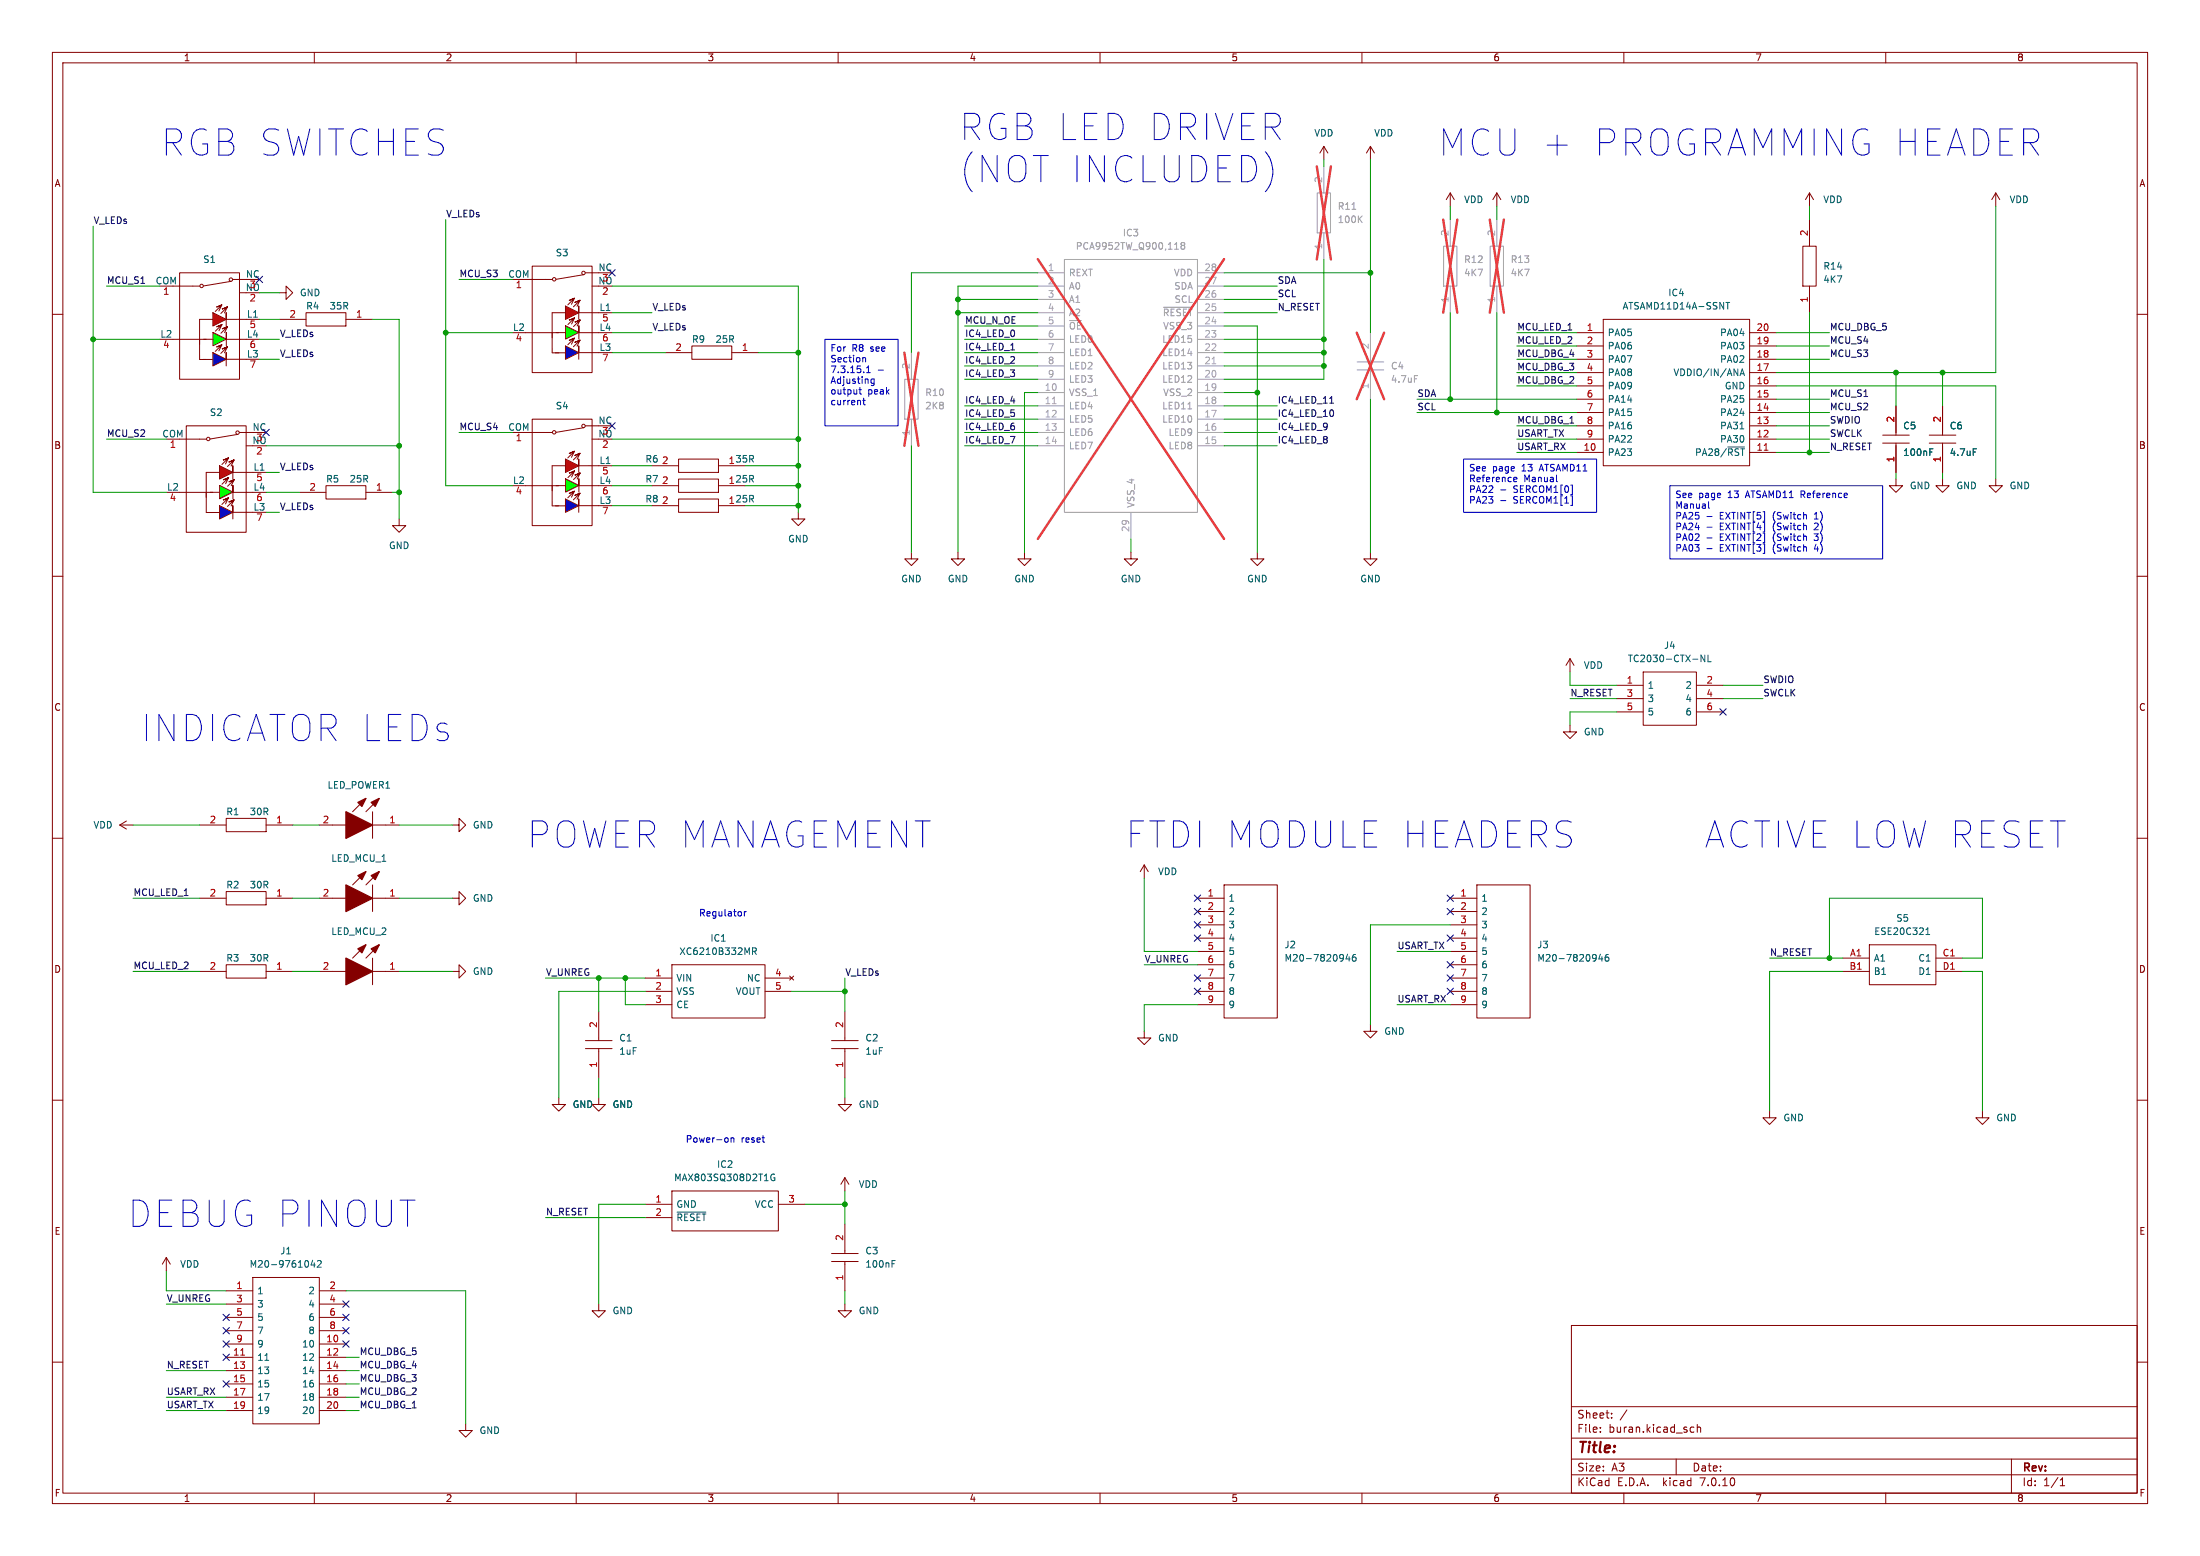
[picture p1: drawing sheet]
<svg xmlns="http://www.w3.org/2000/svg" width="420mm" height="297mm" viewBox="0 0 420 297" stroke-linecap="round" stroke-linejoin="round" font-family="sans-serif">
<g fill="none" stroke="#840000" stroke-width=".19">
<path d="M10 10h400v277h-400zM12 12h396v273h-396zM60 10v2M110 10v2M160 10v2M210 10v2M260 10v2M310 10v2M360 10v2M345.4 36.8l-.7 1.3M345.4 36.8v2.6M345.4 36.8l.8 1.3"/>
<path d="M381 36.8l-.8 1.3M381 36.8v2.6M381 36.8l.8 1.3M10 60h2M408 60h2M127 67.3h5.1M132.1 66h7.6v2.6h-7.6zM139.7 67.3h5.1M124.5 92.7h5M129.5 91.4h7.7v2.6h-7.7zM137.2 92.7h5M10 110h2"/>
<path d="M408 110h2M308.6 130.8h5.1M308.6 133.4h5.1M308.6 135.9h5.1M313.7 128.3h10.1v10.1h-10.1zM323.8 130.8h5.1M323.8 133.4h5.1M323.8 135.9h5.1M10 160h2M408 160h2M10 210h2M337.8 212.1v1.3h1.3l-1.3 1.2-1.3-1.2h1.3"/>
<path d="M408 210h2M10 260h2M300 253h108v32h-108zM408 260h2M300 278.5h108M300 274.5h108M300 268.5h108M305.5 273.2v.2M305.5 272.5v.1M307.7 270.5v.2M307.7 269.8v.1M310.6 269.1l-1.3 1.9"/>
<path d="M320 278.5v3M322.8 273.3h.6M322.8 272.5h.6M324 272.5l.2-.1 .4 .1 .1 .9M324 271.9v1.5M384 278.5v6.5M60 285v2M110 285v2M160 285v2M210 285v2M260 285v2M300 281.5h108"/>
<path d="M310 285v2M360 285v2M393.3 283.6h.9M393.3 282.5l.4-.4v1.5"/>
</g>
<path d="M325.5 125v1.3l-.8-1.3v1.3M326.1 125v1.3h.6" fill="none" stroke="#006464" stroke-width=".19"/>
<path d="M107.9 95.3l2.6 1.2-2.6 1.3z" fill="#00f"/>
<path d="M107.9 87.6l2.6 1.3-2.6 1.3z" fill="#f00"/>
<path d="M108 91.4l2.5 1.3-2.5 1.2z" fill="#0f0"/>
<g fill="none" stroke="#840000" stroke-width=".19">
<path d="M252.7 27.9l-.7 1.3M252.7 27.9v2.6M252.7 27.9l.8 1.3M261.6 27.9l-.7 1.3M261.6 27.9v2.6M261.6 27.9l.8 1.3M276.9 36.8l-.8 1.3M276.9 36.8v2.6M276.9 36.8l.7 1.3M285.7 36.8l-.7 1.3M285.7 36.8v2.6M285.7 36.8l.8 1.3"/>
<path d="M344.2 47h2.5v7.6h-2.5zM345.4 41.9v5.1M345.4 54.6v5.1M301 63.5h5.1M301 78.7h5.1M301 76.2h5.1M301 73.7h5.1M301 71.1h5.1M301 68.6h5.1M301 66h5.1M306.1 61h27.9v27.9h-27.9zM334 63.5h5.1"/>
<path d="M334 78.7h5.1M334 76.2h5.1M334 73.7h5.1M334 71.1h5.1M334 68.6h5.1M334 66h5.1M361.9 77.5v5.6M370.8 77.5v5.6M100.3 92.7h6.4M100.3 82.6h5.1M101.6 80h11.4v20.3h-11.4zM105.4 92.7v3.9h2.5"/>
<path d="M106.2 92.7h1.7M107.9 88.9h-2.5v4.8M107.9 95.3l2.6 1.2-2.6 1.3zM107.9 87.6l2.6 1.3-2.6 1.3zM108 91.4l2.5 1.3-2.5 1.2zM109.1 94.9l.6-1.2-1.1 .5 1.1-.5-1.3 1.3M109.1 87.3l.6-1.2-1.1 .5 1.1-.5-1.3 1.3M109.1 91.1l.6-1.2-1.1 .5 1.1-.5-1.3 1.3M110.2 95.3l.5-1.2-1.1 .5 1.1-.5-1.2 1.3M110.2 87.7l.5-1.2-1.1 .5 1.1-.5-1.2 1.3M110.2 91.4l.6-1.1-1.1 .4 1.1-.4-1.3 1.2M110.5 92.7v-1.3v2.5"/>
<path d="M110.5 92.7h3.8M111.4 81.6l-5.2 .9M111.8 81.3h2.5M113 83.8h1.3M114.3 96.5h-3.8v-1.2v2.5M116.8 88.9h-6.3v-1.3v2.6M124.5 96.5h5M124.5 88.9h5M129.5 95.3h7.7v2.5h-7.7zM129.5 87.6h7.7v2.6h-7.7zM137.2 96.5h5M137.2 88.9h5"/>
<path d="M301 83.8h5.1M301 81.3h5.1M301 86.4h5.1M334 83.8h5.1M334 81.3h5.1M334 86.4h5.1M359.4 84.6h5.1M359.4 83.1h5.1M361.9 91.4v1.3h1.3l-1.3 1.3-1.2-1.3h1.2M361.9 84.6v5.6M368.3 84.6h5.1M368.3 83.1h5.1"/>
<path d="M370.8 91.4v1.3h1.3l-1.3 1.3-1.2-1.3h1.2M370.8 84.6v5.6M381 91.4v1.3h1.3l-1.3 1.3-1.3-1.3h1.3M182.9 105.4v1.3h1.2l-1.2 1.3-1.3-1.3h1.3M195.6 105.4v1.3h1.2l-1.2 1.3-1.3-1.3h1.3M215.9 105.4v1.3h1.3l-1.3 1.3-1.3-1.3h1.3M240 105.4v1.3h1.3l-1.3 1.3-1.2-1.3h1.2M261.6 105.4v1.3h1.3l-1.3 1.3-1.3-1.3h1.3M299.7 138.4v1.3h1.3l-1.3 1.3-1.3-1.3h1.3M299.7 125.7l-.7 1.3M299.7 125.7v2.6M299.7 125.7l.8 1.3"/>
<path d="M22.9 157.5l1.2 .7M22.9 157.5h2.5M24.1 156.7l-1.2 .8M218.4 165.1l-.7 1.3M218.4 165.1v2.5M218.4 165.1l.8 1.3M228.6 171.5h5.1M228.6 174h5.1M228.6 176.5h5.1M228.6 179.1h5.1M233.7 168.9h10.1v25.4h-10.1zM276.9 171.5h5"/>
<path d="M276.9 174h5M276.9 176.5h5M276.9 179.1h5M281.9 168.9h10.2v25.4h-10.2zM158.7 198.6h5.1M161.3 193v5.6M218.4 196.9v1.2h1.3l-1.3 1.3-1.2-1.3h1.2M228.6 181.6h5.1M228.6 184.2h5.1M228.6 186.7h5.1M228.6 189.2h5.1M228.6 191.8h5.1"/>
<path d="M261.6 195.6v1.3h1.3l-1.3 1.2-1.3-1.2h1.3M276.9 181.6h5M276.9 184.2h5M276.9 186.7h5M276.9 189.2h5M276.9 191.8h5M351.8 182.9h5.1M351.8 185.4h5.1M356.9 180.3h12.7v7.7h-12.7zM369.6 182.9h5M369.6 185.4h5M158.7 200.2h5.1"/>
<path d="M161.3 200.2v5.5M378.5 212.1v1.3h1.2l-1.2 1.2-1.3-1.2h1.3"/>
<circle cx="105.8" cy="82.5" r=".33"/>
<circle cx="111.4" cy="81.3" r=".33"/>
</g>
<g fill="none" stroke="#a1a1a1" stroke-width=".19">
<path d="M251.5 36.8h2.5v7.7h-2.5zM252.7 31.8v5M198.1 52.1h5.1M198.1 54.6h5.1M198.1 59.7h5.1M198.1 57.2h5.1M203.2 49.5h25.4v48.3h-25.4zM228.6 52.1h5.1M228.6 54.6h5.1M228.6 59.7h5.1M228.6 57.2h5.1M252.7 44.5v5"/>
<path d="M275.6 47h2.5v7.6h-2.5zM276.9 41.9v5.1M276.9 54.6v5.1M284.5 47h2.5v7.6h-2.5zM285.7 41.9v5.1M285.7 54.6v5.1M172.7 72.4h2.6v7.6h-2.6zM174 67.3v5.1M198.1 74.9h5.1M198.1 77.5h5.1M198.1 72.4h5.1M198.1 69.9h5.1"/>
<path d="M198.1 67.3h5.1M198.1 64.8h5.1M198.1 62.2h5.1M228.6 74.9h5.1M228.6 77.5h5.1M228.6 72.4h5.1M228.6 69.9h5.1M228.6 67.3h5.1M228.6 64.8h5.1M228.6 62.2h5.1M259.1 70.6h5.1M259.1 69.1h5.1"/>
<path d="M261.6 63.5v5.6M261.6 70.6v5.6M174 80v5.1M198.1 80h5.1M198.1 82.6h5.1M198.1 85.1h5.1M215.9 97.8v5.1M228.6 80h5.1M228.6 82.6h5.1M228.6 85.1h5.1"/>
</g>
<path d="M251.4 31.8l2.7 17.7M254.1 31.8l-2.7 17.7M198.1 49.5l35.6 53.4M233.7 49.5l-35.6 53.4M275.5 41.9l2.7 17.8M278.2 41.9l-2.7 17.8M284.4 41.9l2.7 17.8M287.1 41.9l-2.7 17.8M172.6 67.3l2.7 17.8M175.3 67.3l-2.7 17.8M259 63.5l5.2 12.7M264.2 63.5l-5.2 12.7" fill="none" stroke="#eb3a3d" stroke-width=".46"/>
<g fill="none" stroke="#006464" stroke-width=".19">
<path d="M329.5 57.7h.7M329.8 57.7v1.3M332.2 71.7l.4-1.3 .4 1.3M332.3 71.3h.6M329.8 85.3h3.2M332.2 81.9h.7M368.4 85.7h.6M368.4 86.3h.4M376.7 85.7h.6M367.7 178.4h.7M367.7 177.5l.3-.4v1.3M257.3 182.1l-.3 .9h.7"/>
<path d="M257.6 182.6v.9M258.8 182.2l-.4 .1-.2 .2v.7l.2 .3 .4-.2 .1-.4-.1-.2h-.4l-.2 .2M305.5 182.1l-.3 .9h.8M305.8 182.6v.9M307 182.2l-.3 .1-.2 .2-.1 .7 .3 .3 .4-.2v-.4l-.1-.2h-.3l-.3 .2"/>
</g>
<path d="M258.1 39.9h.7M222.1 58.6h5.5M224.2 47.6h.8M225.7 46.8l-.2 .3v.3l.2 .2 .4-.1 .1-.2v-.2l-.3-.3M225.7 46.8l-.2-.2 .2-.3h.2l.3 .2-.3 .3M225.7 46.8h.2M259.5 41.8l.5 .7M260 41.2l-.7 .7M226.8 78h.7M270 71.7h.6" fill="none" stroke="#989898" stroke-width=".19"/>
<path d="M200.9 77.1h.7M231.4 69.4h.7" fill="none" stroke="#aaa" stroke-width=".19"/>
<path d="M336.8 85.9h.7" fill="none" stroke="#a90000" stroke-width=".19"/>
<path d="M107.9 66l2.6 1.3-2.6 1.3z" fill="#00f"/>
<path d="M107.9 58.4l2.6 1.3-2.6 1.3z" fill="#f00"/>
<path d="M108 62.2l2.5 1.3-2.5 1.2z" fill="#0f0"/>
<g fill="none" stroke="#840000" stroke-width=".19">
<path d="M100.3 53.3h5.1M101.6 50.8h11.4v20.3h-11.4zM107.9 59.7h-2.5v4.8M107.9 58.4l2.6 1.3-2.6 1.3zM109.1 58.1l.6-1.2-1.1 .5 1.1-.5-1.3 1.3M110.2 58.5l.5-1.2-1.1 .5 1.1-.5-1.2 1.3M111.4 52.4l-5.2 .9M111.8 52.1h2.5M113 54.6h1.3M116.8 59.7h-6.3v-1.3v2.6M100.3 63.5h6.4M105.4 63.5v3.8h2.5"/>
<path d="M106.2 63.5h1.7M107.9 66l2.6 1.3-2.6 1.3zM108 62.2l2.5 1.3-2.5 1.2zM109.1 65.7l.6-1.2-1.1 .5 1.1-.5-1.3 1.3M109.1 61.8l.6-1.1-1.1 .4 1.1-.4-1.3 1.3M110.2 66.1l.5-1.2-1.1 .5 1.1-.5-1.2 1.3M110.2 62.2l.6-1.1-1.1 .4 1.1-.4-1.3 1.2M110.5 63.5v-1.3v2.5M110.5 63.5h3.8M114.3 67.3h-3.8v-1.3v2.6M152.4 97.8v1.3h1.3l-1.3 1.2-1.3-1.2h1.3M174 105.4v1.3h1.3l-1.3 1.3-1.3-1.3h1.3"/>
<path d="M38.1 157.5h5.1M43.2 156.2h7.6v2.6h-7.6zM50.8 157.5h5.1M38.1 171.5h5.1M43.2 170.2h7.6v2.5h-7.6zM50.8 171.5h5.1M61 171.5h5M69.8 166.4l-2.5 2.5M71.1 171.5h5.1M71.1 168.9v5.1M72.4 166.4l-2.6 2.5M86.4 171.5h1.2v-1.3l1.3 1.3-1.3 1.2v-1.2"/>
<path d="M38.1 185.4h5.1M43.2 184.2h7.6v2.5h-7.6zM50.8 185.4h5.1M61 185.4h5M69.8 180.3l-2.5 2.6M71.1 185.4h5.1M71.1 182.9v5.1M72.4 180.3l-2.6 2.6M86.4 185.4h1.2v-1.2l1.3 1.2-1.3 1.3v-1.3M111.8 198.6h5M114.3 193v5.6M123.2 186.7h5.1"/>
<path d="M123.2 189.2h5.1M123.2 191.8h5.1M128.3 184.2h17.7v10.1h-17.7zM146 186.7h5.1M146 189.2h5.1M150.7 186.3l.8 .8M151.5 186.3l-.8 .8M106.7 209.6v1.2h1.2l-1.2 1.3-1.3-1.3h1.3M111.8 200.2h5M114.3 209.6v1.2h1.3l-1.3 1.3-1.3-1.3h1.3M114.3 200.2v5.5M161.3 209.6v1.2h1.3l-1.3 1.3-1.3-1.3h1.3"/>
<path d="M123.2 229.9h5.1M123.2 232.4h5.1M128.3 227.3h20.3v7.6h-20.3zM148.6 229.9h5.1M158.7 239.3h5.1M161.3 224.8v2.5M161.3 233.7v5.6M161.3 224.8l-.8 1.3M161.3 224.8l.8 1.3M31.7 240l-.7 1.3M31.7 240v2.6M31.7 240l.8 1.3"/>
<path d="M43.2 246.4h5.1M43.2 256.5h5.1M43.2 259.1h5.1M43.2 248.9h5.1M43.2 251.5h5.1M43.2 254h5.1M48.3 243.8h12.7v28h-12.7zM61 246.4h5M61 256.5h5M61 259.1h5M61 248.9h5M61 251.5h5"/>
<path d="M61 254h5M114.3 248.9v1.3h1.3l-1.3 1.3-1.3-1.3h1.3M158.7 240.8h5.1M161.3 248.9v1.3h1.3l-1.3 1.3-1.3-1.3h1.3M161.3 240.8v5.6M43.2 261.6h5.1M43.2 264.2h5.1M43.2 266.7h5.1M43.2 269.2h5.1M61 261.6h5M61 264.2h5M61 266.7h5"/>
<path d="M61 269.2h5M88.9 271.8v1.2h1.3l-1.3 1.3-1.3-1.3h1.3"/>
<circle cx="105.8" cy="53.3" r=".33"/>
<circle cx="111.4" cy="52.1" r=".33"/>
</g>
<path d="M143.7 181.6l.6-.1 .1-.2-.1-.3-.6-.1v1.3M144 181.6l.4 .6M129.3 231.4h5.5M147.9 224.2a.59 .59 0 0 0-.8 .5 .59 .59 0 0 0 .8 .6v-.5h-.2M50.6 259.7h.7M59.7 240.5l-.3 1h.8M60 241v.9M60.6 240.7l.5-.1 .2 .4-.8 .9h.8M170.3 241.2h.4M170.3 240.6h.6" fill="none" stroke="#006464" stroke-width=".19"/>
<path d="M46 258.7h.7" fill="none" stroke="#a90000" stroke-width=".19"/>
<g fill="#840000" stroke="#840000" stroke-width=".25">
<path d="M66 168.9l5.1 2.6-5.1 2.5z"/>
<path d="M70.9 167.1l1.5-.7-.8 1.5z"/>
<path d="M68.3 167.1l1.5-.7-.7 1.5z"/>
<path d="M66 182.9l5.1 2.5-5.1 2.6z"/>
<path d="M70.9 181.1l1.5-.8-.8 1.6z"/>
<path d="M68.3 181.1l1.5-.8-.7 1.6z"/>
</g>
<path d="M40.6 67.3l2.6 1.3-2.6 1.3z" fill="#00f"/>
<path d="M40.6 59.7l2.6 1.3-2.6 1.2z" fill="#f00"/>
<path d="M40.7 63.5l2.5 1.2-2.5 1.3z" fill="#0f0"/>
<g fill="none" stroke="#840000" stroke-width=".19">
<path d="M33 54.6h5.1M34.3 52.1h11.4v20.3h-11.4zM40.6 59.7l2.6 1.3-2.6 1.2zM41.8 59.4l.6-1.2-1.1 .5 1.1-.5-1.3 1.3M42.9 59.7l.5-1.1-1.1 .4 1.1-.4-1.2 1.2M44.1 53.7l-5.3 .9M44.4 53.3h2.6M45.7 55.9h1.3M53.3 55.9h1.3v-1.3l1.3 1.3-1.3 1.3v-1.3M58.4 59.7h7.6v2.5h-7.6zM38.1 64.8v3.8h2.5M40.6 64.8h-7.6"/>
<path d="M40.6 61h-2.5v4.7M40.6 67.3l2.6 1.3-2.6 1.3zM40.7 63.5l2.5 1.2-2.5 1.3zM41.8 67l.6-1.2-1.1 .5 1.1-.5-1.3 1.3M41.8 63.1l.6-1.1-1.1 .4 1.1-.4-1.3 1.2M42.9 67.4l.5-1.2-1.1 .5 1.1-.5-1.2 1.3M42.9 63.5l.5-1.2-1 .5 1-.5-1.2 1.3M43.2 64.7v-1.2v2.5M43.2 64.8h3.8M47 68.6h-3.8v-1.3v2.6M49.5 61h-6.3v-1.3v2.5M53.3 61h5.1"/>
<path d="M66 61h5.1"/>
<circle cx="38.5" cy="54.6" r=".33"/>
<circle cx="44.1" cy="53.4" r=".33"/>
</g>
<path d="M41.9 96.5l2.5 1.3-2.5 1.3z" fill="#00f"/>
<path d="M41.9 88.9l2.5 1.3-2.5 1.2z" fill="#f00"/>
<path d="M41.9 92.7l2.6 1.2-2.6 1.3z" fill="#0f0"/>
<g fill="none" stroke="#840000" stroke-width=".19">
<path d="M361.9 77.5v5.1M370.8 77.5v5.1M34.3 83.8h5.1M35.6 81.3h11.4v20.3h-11.4zM39.4 94v3.8h2.4M41.9 94h-7.6M41.9 90.2h-2.5v4.7M41.9 96.5l2.5 1.3-2.5 1.3zM41.9 88.9l2.5 1.3-2.5 1.2zM41.9 92.7l2.6 1.2-2.6 1.3zM43.1 96.2l.5-1.2-1.1 .5 1.1-.5-1.2 1.3M43.1 88.6l.5-1.2-1.1 .5 1.1-.5-1.2 1.3"/>
<path d="M43.1 92.3l.5-1.1-1 .4 1-.4-1.2 1.2M44.1 96.6l.6-1.2-1.1 .5 1.1-.5-1.3 1.3M44.1 88.9l.6-1.1-1.1 .4 1.1-.4-1.3 1.3M44.1 92.7l.6-1.2-1.1 .5 1.1-.5-1.3 1.3M44.5 93.9v-1.2v2.5M44.5 94h3.8M45.4 82.9l-5.3 .9M45.7 82.6h2.6M47 85.1h1.3M48.3 97.8h-3.9v-1.3v2.6M50.8 90.2h-6.4v-1.3v2.5M57.1 94h5.1"/>
<path d="M62.2 92.7h7.6v2.6h-7.6zM69.8 94h5.1M76.2 99.1v1.2h1.3l-1.3 1.3-1.3-1.3h1.3M361.9 85.1v5.1M370.8 85.1v5.1M61 157.5h5M69.8 152.4l-2.5 2.5M71.1 157.5h5.1M71.1 154.9v5.1M72.4 152.4l-2.6 2.5M86.4 157.5h1.2v-1.3l1.3 1.3-1.3 1.3v-1.3"/>
<circle cx="39.8" cy="83.8" r=".33"/>
<circle cx="45.4" cy="82.6" r=".33"/>
</g>
<g fill="#840000" stroke="#840000" stroke-width=".25">
<path d="M66 154.9l5.1 2.6-5.1 2.5z"/>
<path d="M70.9 153.2l1.5-.8-.8 1.5z"/>
<path d="M68.3 153.2l1.5-.8-.7 1.5z"/>
</g>
<path d="M193 66.8h.7M253.9 77h.7M254.5 78.3l.1 .4-.1 .7" fill="none" stroke="#0f0f0f" stroke-width=".19"/>
<g fill="none" stroke="#0000c2" stroke-width=".19">
<path d="M157.5 64.8h13.9v16.5h-13.9zM164.2 74v1l.3 .2M164.7 76.4h.5M164.8 68.3h.4v.8M164.9 76v1.1l.3 .2M165.4 71.1h.8M165.4 70.2l.4-.3v1.2M166.9 72.3v1.1l-.3 .2-.3-.1M166.9 72.4l-.4-.1-.2 .3 .1 .5h.5M167.7 70.7h.9M279.4 87.6h25.4v10.2h-25.4zM286.5 93.5h1"/>
<path d="M286.5 95.6h1M289 91.9h.5M289.2 91.1l.3 .1 .1 .2-.6 .1M297.1 91.8l.2 .1M318.8 92.7h40.6v14h-40.6zM325.9 98.6h.9M326.2 95.8v1l.2 .2M346.4 99.1h.7M346.5 98.1l-.1 .1M325.9 100.6h.9M325.9 102.7h.9M325.9 104.7h.9"/>
<path d="M142.1 174v.8M142.5 174l-.4 .2M138.8 217.2l.2 .2v.4l-.2 .2M139.6 217.3l.1-.1h.3l.1 .8M139.6 217.2v.8"/>
</g>
<g fill="none" stroke="#009600" stroke-width=".19">
<path d="M252.7 30.5v1.3M261.6 30.5v33M276.9 39.4v2.5M285.7 39.4v2.5M345.4 39.4v2.5M381 39.4v31.7h-41.9M17.8 43.2v50.8h13.9M20.3 54.6h10.2M49.5 55.9h3.8M85.1 41.9v50.8h12.7M87.6 53.3h10.2M116.8 59.7h7.7"/>
<path d="M116.8 54.6h35.6v43.2M182.9 59.7h15.2M182.9 57.2h15.2M198.1 52.1h-24.1v15.2M198.1 54.6h-15.2v50.8M233.7 52.1h27.9M233.7 59.7h10.1M233.7 57.2h10.1M233.7 54.6h10.1M252.7 49.5v22.9h-19M276.9 59.7v16.5M285.7 59.7v19"/>
<path d="M345.4 59.7v26.7M17.8 64.8h12.7M49.5 68.6h3.8M49.5 64.8h3.8M49.5 61h3.8M71.1 61h5.1v38.1M85.1 63.5h12.7M116.8 67.3h10.2M116.8 63.5h7.7M144.8 67.3h7.6M184.1 62.2h14M184.1 67.3h14"/>
<path d="M184.1 69.9h14M184.1 77.5h14M184.1 64.8h14M184.1 72.4h14M198.1 74.9h-2.5v30.5M233.7 62.2h6.3v43.2M233.7 67.3h19M233.7 69.9h19M233.7 74.9h6.3M233.7 77.5h10.1M233.7 64.8h19M261.6 76.2v29.2"/>
<path d="M270.5 78.7h30.5M270.5 76.2h30.5M289.6 63.5h11.4M289.6 71.1h11.4M289.6 73.7h11.4M289.6 68.6h11.4M289.6 66h11.4M339.1 78.7h10.1M339.1 63.5h10.1M339.1 73.7h41.9v17.7M339.1 68.6h10.1M339.1 66h10.1"/>
<path d="M339.1 76.2h10.1M361.9 71.1v6.4M370.8 71.1v6.4M20.3 83.8h11.4M50.8 85.1h25.4M50.8 94h6.3M50.8 90.2h2.5M50.8 97.8h2.5M74.9 94h1.3M87.6 82.6h10.2M116.8 83.8h35.6M116.8 88.9h7.7"/>
<path d="M116.8 92.7h7.7M116.8 96.5h7.7M142.2 88.9h10.2M142.2 92.7h10.2M142.2 96.5h10.2M174 85.1v20.3M184.1 85.1h14M184.1 80h14M184.1 82.6h14M233.7 85.1h10.1M233.7 80h10.1M233.7 82.6h10.1"/>
<path d="M289.6 83.8h11.4M289.6 81.3h11.4M289.6 86.4h11.4M339.1 83.8h10.1M339.1 81.3h10.1M339.1 86.4h10.1M361.9 90.2v1.2M370.8 90.2v1.2M215.9 102.9v2.5M299.7 128.3v2.5h8.9M299.7 133.4h8.9M308.6 135.9h-8.9v2.5"/>
<path d="M328.9 133.4h7.6M328.9 130.8h7.6M25.4 157.5h12.7M55.9 157.5h5.1M76.2 157.5h10.2M25.4 171.5h12.7M55.9 171.5h5.1M76.2 171.5h10.2M218.4 167.6v14h10.2M276.9 176.5h-15.3v19.1M25.4 185.4h12.7M55.9 185.4h5.1"/>
<path d="M76.2 185.4h10.2M104.1 186.7h19.1M114.3 186.7v6.3M119.4 186.7v5.1h3.8M123.2 189.2h-16.5v20.4M151.1 189.2h10.2M161.3 186.7v6.3M218.4 184.2h10.2M228.6 191.8h-10.2v5.1M266.7 191.8h10.2M266.7 181.6h10.2M337.8 182.9h14"/>
<path d="M349.2 182.9v-11.4h29.3v11.4h-3.9M351.8 185.4h-14v26.7M374.6 185.4h3.9v26.7M114.3 205.7v3.9M161.3 205.7v3.9M104.1 232.4h19.1M123.2 229.9h-8.9v19M153.7 229.9h7.6M161.3 227.3v6.4M31.7 242.6v3.8h11.5M31.7 248.9h11.5M66 246.4h22.9v25.4"/>
<path d="M66 259.1h2.6M161.3 246.4v2.5M31.7 261.6h11.5M31.7 269.2h11.5M31.7 266.7h11.5M66 261.6h2.6M66 264.2h2.6M66 269.2h2.6M66 266.7h2.6"/>
</g>
<g fill="none" stroke="#000084" stroke-width=".19">
<path d="M48.9 52.7l1.2 1.2M50.1 52.7l-1.2 1.2M116.2 51.5l1.2 1.2M117.4 51.5l-1.2 1.2M50.2 81.9l1.2 1.3M51.4 81.9l-1.2 1.3M116.2 80.7l1.2 1.2M117.4 80.7l-1.2 1.2M328.3 135.3l1.2 1.2M329.5 135.3l-1.2 1.2M228 175.9l1.2 1.2M228 178.5l1.2 1.2"/>
<path d="M228 173.4l1.2 1.2M228 170.8l1.2 1.3M229.2 175.9l-1.2 1.2M229.2 178.5l-1.2 1.2M229.2 173.4l-1.2 1.2M229.2 170.8l-1.2 1.3M276.3 178.5l1.2 1.2M276.3 173.4l1.2 1.2M276.3 170.8l1.2 1.3M277.5 178.5l-1.2 1.2M277.5 173.4l-1.2 1.2M277.5 170.8l-1.2 1.3"/>
<path d="M228 186.1l1.2 1.2M228 188.6l1.2 1.2M229.2 186.1l-1.2 1.2M229.2 188.6l-1.2 1.2M276.3 183.5l1.2 1.3M276.3 186.1l1.2 1.2M276.3 188.6l1.2 1.2M277.5 183.5l-1.2 1.3M277.5 186.1l-1.2 1.2M277.5 188.6l-1.2 1.2M42.6 253.4l1.2 1.2M42.6 258.5l1.2 1.2"/>
<path d="M42.6 255.9l1.2 1.2M42.6 250.9l1.2 1.2M43.8 253.4l-1.2 1.2M43.8 258.5l-1.2 1.2M43.8 255.9l-1.2 1.2M43.8 250.9l-1.2 1.2M65.4 255.9l1.2 1.2M65.4 248.3l1.2 1.2M65.4 250.9l1.2 1.2M65.4 253.4l1.2 1.2M66.6 255.9l-1.2 1.2M66.6 248.3l-1.2 1.2"/>
<path d="M66.6 250.9l-1.2 1.2M66.6 253.4l-1.2 1.2M42.6 263.6l1.2 1.2M43.8 263.6l-1.2 1.2"/>
</g>
<path d="M368.4 86.3h.4M368.4 85.7h.6M376.7 85.7h.6" fill="none" stroke="#006464" stroke-width=".19"/>
<g fill="#009600" stroke="#009600" stroke-width=".19">
<circle cx="161.3" cy="189.2" r=".46"/>
<circle cx="349.2" cy="182.9" r=".46"/>
<circle cx="252.7" cy="67.3" r=".46"/>
<circle cx="252.7" cy="69.9" r=".46"/>
<circle cx="240" cy="74.9" r=".46"/>
<circle cx="276.9" cy="76.2" r=".46"/>
<circle cx="285.7" cy="78.7" r=".46"/>
<circle cx="252.7" cy="64.8" r=".46"/>
<circle cx="261.6" cy="52.1" r=".46"/>
<circle cx="345.4" cy="86.4" r=".46"/>
<circle cx="361.9" cy="71.1" r=".46"/>
<circle cx="370.8" cy="71.1" r=".46"/>
<circle cx="152.4" cy="83.8" r=".46"/>
<circle cx="152.4" cy="88.9" r=".46"/>
<circle cx="152.4" cy="67.3" r=".46"/>
<circle cx="182.9" cy="57.2" r=".46"/>
<circle cx="182.9" cy="59.7" r=".46"/>
<circle cx="114.3" cy="186.7" r=".46"/>
<circle cx="152.4" cy="92.7" r=".46"/>
<circle cx="152.4" cy="96.5" r=".46"/>
<circle cx="119.4" cy="186.7" r=".46"/>
<circle cx="161.3" cy="229.9" r=".46"/>
<circle cx="76.2" cy="85.1" r=".46"/>
<circle cx="76.2" cy="94" r=".46"/>
<circle cx="85.1" cy="63.5" r=".46"/>
<circle cx="17.8" cy="64.8" r=".46"/>
</g>
<g font-size="7" fill="#0000c2">
<text x="182.9" y="27.3">RGB LED DRIVER</text>
<text x="30.5" y="30.2">RGB SWITCHES</text>
<text x="182.9" y="35.3">(NOT INCLUDED)</text>
<text x="274.3" y="30.2">MCU +</text>
<text x="303" y="30.2">PROGRAMMING HEADER</text>
<text x="26.7" y="142">INDICATOR LEDs</text>
<text x="100.3" y="162.3">POWER MANAGEMENT</text>
<text x="214.6" y="162.3">FTDI MODULE HEADERS</text>
<text x="325.1" y="162.3">ACTIVE LOW RESET</text>
<text x="24.1" y="234.7">DEBUG PINOUT</text>
</g>
<text font-size="2.8" fill="#840000" x="301" y="277.9">Title:</text>
<g font-size="2.1" fill="#840000">
<text x="301" y="273.7">File:</text>
<text x="301" y="271">Sheet:</text>
<text x="307.1" y="273.7">buran.kicad_sch</text>
<text x="301" y="281.1">Size:</text>
<text x="307.6" y="281.1">A3</text>
<text x="323" y="281.1">Date:</text>
<text x="386" y="281.3">Rev:</text>
<text x="301" y="283.9">KiCad</text>
<text x="308.7" y="283.9">E.D.A.</text>
<text x="317.6" y="283.9">kicad</text>
<text x="324.8" y="283.9">7.0.10</text>
<text x="386" y="283.9">Id:</text>
<text x="390.1" y="283.9">1/1</text>
</g>
<g font-size="1.8" fill="#840000">
<text x="35" y="11.9">1</text>
<text x="85" y="11.9">2</text>
<text x="135" y="11.9">3</text>
<text x="185" y="11.9">4</text>
<text x="235" y="11.9">5</text>
<text x="285" y="11.9">6</text>
<text x="335" y="11.9">7</text>
<text x="385" y="11.9">8</text>
<text x="10.3" y="35.9">A</text>
<text x="408.3" y="35.9">A</text>
<text x="10.3" y="85.9">B</text>
<text x="408.2" y="85.9">B</text>
<text x="10.3" y="135.9">C</text>
<text x="408.2" y="135.9">C</text>
<text x="10.3" y="185.9">D</text>
<text x="408.2" y="185.9">D</text>
<text x="10.3" y="235.9">E</text>
<text x="408.3" y="235.9">E</text>
<text x="10.3" y="285.9">F</text>
<text x="35" y="286.9">1</text>
<text x="85" y="286.9">2</text>
<text x="135" y="286.9">3</text>
<text x="185" y="286.9">4</text>
<text x="235" y="286.9">5</text>
<text x="285" y="286.9">6</text>
<text x="335" y="286.9">7</text>
<text x="385" y="286.9">8</text>
<text x="408.3" y="285.9">F</text>
</g>
<g font-size="1.8" fill="#006464">
<text x="250.8" y="26.3">VDD</text>
<text x="262.2" y="26.3">VDD</text>
<text x="279.4" y="39">VDD</text>
<text x="288.3" y="39">VDD</text>
<text x="348" y="39">VDD</text>
<text x="383.6" y="39">VDD</text>
<text x="38.7" y="50.4">S1</text>
<text x="46.9" y="53.1">NC</text>
<text x="96.9" y="53.1">COM</text>
<text x="106" y="49.1">S3</text>
<text x="114.2" y="51.8">NC</text>
<text x="348" y="51.7">R14</text>
<text x="29.6" y="54.4">COM</text>
<text x="46.8" y="55.6">NO</text>
<text x="57.2" y="56.7">GND</text>
<text x="58.3" y="59.3">R4</text>
<text x="62.8" y="59.3">35R</text>
<text x="114.1" y="54.4">NO</text>
<text x="114.3" y="59.4">L1</text>
<text x="309.7" y="59.3">ATSAMD11D14A-SSNT</text>
<text x="318.4" y="56.7">IC4</text>
<text x="348" y="54.2">4K7</text>
<text x="30.5" y="64.5">L2</text>
<text x="47" y="60.7">L1</text>
<text x="47" y="64.5">L4</text>
<text x="97.8" y="63.2">L2</text>
<text x="114.3" y="63.2">L4</text>
<text x="114.9" y="65.5">6</text>
<text x="132" y="65.6">R9</text>
<text x="136.5" y="65.6">25R</text>
<text x="306.8" y="64.4">PA05</text>
<text x="328.3" y="64.4">PA04</text>
<text x="47" y="68.3">L3</text>
<text x="47.6" y="66.8">6</text>
<text x="114.3" y="67.1">L3</text>
<text x="306.8" y="66.9">PA06</text>
<text x="306.8" y="69.4">PA07</text>
<text x="306.8" y="72">PA08</text>
<text x="319.4" y="72">VDDIO/IN/ANA</text>
<text x="328.3" y="69.4">PA02</text>
<text x="328.3" y="66.9">PA03</text>
<text x="306.8" y="74.5">PA09</text>
<text x="306.8" y="77.1">PA14</text>
<text x="328.3" y="77.1">PA25</text>
<text x="329.2" y="74.5">GND</text>
<text x="30.9" y="83.6">COM</text>
<text x="40" y="79.6">S2</text>
<text x="48.1" y="82.3">NC</text>
<text x="96.9" y="82.3">COM</text>
<text x="106" y="78.3">S4</text>
<text x="114.1" y="83.6">NO</text>
<text x="114.2" y="81">NC</text>
<text x="306.8" y="79.6">PA15</text>
<text x="306.8" y="82.1">PA16</text>
<text x="328.3" y="82.1">PA31</text>
<text x="328.3" y="79.6">PA24</text>
<text x="363.2" y="82.1">C5</text>
<text x="372.1" y="82.1">C6</text>
<text x="48.1" y="84.8">NO</text>
<text x="48.3" y="89.9">L1</text>
<text x="114.3" y="88.6">L1</text>
<text x="123.1" y="88.5">R6</text>
<text x="140.3" y="88.5">35R</text>
<text x="306.8" y="87.2">PA23</text>
<text x="306.8" y="84.7">PA22</text>
<text x="323.5" y="87.2">PA28/~{RST}</text>
<text x="328.3" y="84.7">PA30</text>
<text x="363.2" y="87.2">100nF</text>
<text x="372.1" y="87.2">4.7uF</text>
<text x="31.8" y="93.7">L2</text>
<text x="48.3" y="93.7">L4</text>
<text x="48.8" y="96">6</text>
<text x="62.2" y="92.3">R5</text>
<text x="66.6" y="92.3">25R</text>
<text x="97.8" y="92.5">L2</text>
<text x="114.3" y="92.5">L4</text>
<text x="114.9" y="94.7">6</text>
<text x="123.1" y="92.3">R7</text>
<text x="140.3" y="92.3">25R</text>
<text x="364.5" y="93.6">GND</text>
<text x="373.4" y="93.6">GND</text>
<text x="383.6" y="93.6">GND</text>
<text x="48.3" y="97.5">L3</text>
<text x="114.3" y="96.3">L3</text>
<text x="123.1" y="96.1">R8</text>
<text x="140.3" y="96.1">25R</text>
<text x="74.2" y="105">GND</text>
<text x="150.4" y="103.7">GND</text>
<text x="172" y="111.4">GND</text>
<text x="180.8" y="111.4">GND</text>
<text x="193.5" y="111.4">GND</text>
<text x="213.9" y="111.4">GND</text>
<text x="238" y="111.4">GND</text>
<text x="259.6" y="111.4">GND</text>
<text x="317.6" y="124.1">J4</text>
<text x="302.3" y="127.9">VDD</text>
<text x="310.7" y="126.6">TC2030-CTX-NL</text>
<text x="314.5" y="131.7">1</text>
<text x="321.7" y="131.7">2</text>
<text x="314.5" y="134.2">3</text>
<text x="314.5" y="136.8">5</text>
<text x="321.7" y="134.2">4</text>
<text x="321.7" y="136.8">6</text>
<text x="302.3" y="140.6">GND</text>
<text x="43.1" y="155.8">R1</text>
<text x="47.6" y="155.8">30R</text>
<text x="62.4" y="150.7">LED_POWER1</text>
<text x="17.7" y="158.3">VDD</text>
<text x="90.2" y="158.3">GND</text>
<text x="63.2" y="164.7">LED_MCU_1</text>
<text x="221" y="167.2">VDD</text>
<text x="43.1" y="169.8">R2</text>
<text x="47.6" y="169.8">30R</text>
<text x="90.2" y="172.3">GND</text>
<text x="234.4" y="172.3">1</text>
<text x="282.7" y="172.3">1</text>
<text x="63.2" y="178.7">LED_MCU_2</text>
<text x="135.5" y="179.9">IC1</text>
<text x="234.4" y="174.9">2</text>
<text x="234.4" y="177.4">3</text>
<text x="234.4" y="179.9">4</text>
<text x="282.7" y="174.9">2</text>
<text x="282.7" y="177.4">3</text>
<text x="282.7" y="179.9">4</text>
<text x="357.7" y="178.7">ESE20C321</text>
<text x="361.9" y="176.1">S5</text>
<text x="43.1" y="183.7">R3</text>
<text x="47.6" y="183.7">30R</text>
<text x="129.6" y="182.5">XC6210B332MR</text>
<text x="234.4" y="182.5">5</text>
<text x="234.4" y="185">6</text>
<text x="245.1" y="181.2">J2</text>
<text x="245.1" y="183.7">M20-7820946</text>
<text x="282.7" y="182.5">5</text>
<text x="282.7" y="185">6</text>
<text x="293.4" y="181.2">J3</text>
<text x="293.4" y="183.7">M20-7820946</text>
<text x="357.6" y="183.7">A1</text>
<text x="366.1" y="183.7">C1</text>
<text x="90.2" y="186.3">GND</text>
<text x="129" y="187.6">VIN</text>
<text x="129" y="190.1">VSS</text>
<text x="140.4" y="190.1">VOUT</text>
<text x="142.5" y="187.6">NC</text>
<text x="234.4" y="187.6">7</text>
<text x="234.4" y="190.1">8</text>
<text x="282.7" y="187.6">7</text>
<text x="282.7" y="190.1">8</text>
<text x="357.6" y="186.3">B1</text>
<text x="366.1" y="186.3">D1</text>
<text x="129" y="192.6">CE</text>
<text x="234.4" y="192.6">9</text>
<text x="264.2" y="197.7">GND</text>
<text x="282.7" y="192.6">9</text>
<text x="118.1" y="199">C1</text>
<text x="118.1" y="201.5">1uF</text>
<text x="165.1" y="199">C2</text>
<text x="165.1" y="201.5">1uF</text>
<text x="221" y="199">GND</text>
<text x="109.2" y="211.7">GND</text>
<text x="116.8" y="211.7">GND</text>
<text x="163.8" y="211.7">GND</text>
<text x="340.4" y="214.2">GND</text>
<text x="381" y="214.2">GND</text>
<text x="128.6" y="225.7">MAX803SQ308D2T1G</text>
<text x="136.8" y="223.1">IC2</text>
<text x="163.8" y="226.9">VDD</text>
<text x="129" y="230.7">GND</text>
<text x="129" y="233.3">~{RESET}</text>
<text x="144" y="230.7">VCC</text>
<text x="53.4" y="239.6">J1</text>
<text x="165.1" y="239.6">C3</text>
<text x="34.3" y="242.2">VDD</text>
<text x="47.6" y="242.2">M20-9761042</text>
<text x="165.1" y="242.2">100nF</text>
<text x="49" y="247.2">1</text>
<text x="49" y="249.8">3</text>
<text x="58.8" y="247.2">2</text>
<text x="58.8" y="249.8">4</text>
<text x="116.8" y="251.1">GND</text>
<text x="163.8" y="251.1">GND</text>
<text x="49" y="252.3">5</text>
<text x="49" y="254.9">7</text>
<text x="49" y="257.4">9</text>
<text x="57.6" y="257.4">10</text>
<text x="58.8" y="252.3">6</text>
<text x="58.8" y="254.9">8</text>
<text x="49" y="259.9">11</text>
<text x="49" y="262.5">13</text>
<text x="57.6" y="259.9">12</text>
<text x="57.6" y="262.5">14</text>
<text x="49" y="265">15</text>
<text x="49" y="267.6">17</text>
<text x="57.6" y="265">16</text>
<text x="57.6" y="267.6">18</text>
<text x="49" y="270.1">19</text>
<text x="57.6" y="270.1">20</text>
<text x="91.4" y="273.9">GND</text>
</g>
<g font-size="1.8" fill="#aaa">
<text x="252.5" y="35" transform="rotate(-90 252.5 35)">2</text>
<text x="252.5" y="47.7" transform="rotate(-90 252.5 47.7)">1</text>
<text x="276.6" y="45.2" transform="rotate(-90 276.6 45.2)">2</text>
<text x="285.5" y="45.2" transform="rotate(-90 285.5 45.2)">2</text>
<text x="200" y="51.8">1</text>
<text x="229.8" y="51.8">28</text>
<text x="200" y="54.4">2</text>
<text x="200" y="56.9">3</text>
<text x="200" y="59.4">4</text>
<text x="229.8" y="59.4">25</text>
<text x="229.8" y="56.9">26</text>
<text x="229.8" y="54.4">27</text>
<text x="276.6" y="57.9" transform="rotate(-90 276.6 57.9)">1</text>
<text x="285.5" y="57.9" transform="rotate(-90 285.5 57.9)">1</text>
<text x="200" y="62">5</text>
<text x="200" y="64.5">6</text>
<text x="229.8" y="64.5">23</text>
<text x="229.8" y="62">24</text>
<text x="173.7" y="70.6" transform="rotate(-90 173.7 70.6)">2</text>
<text x="200" y="67.1">7</text>
<text x="200" y="69.6">8</text>
<text x="229.8" y="69.6">21</text>
<text x="229.8" y="67.1">22</text>
<text x="261.4" y="66.7" transform="rotate(-90 261.4 66.7)">2</text>
<text x="199.3" y="74.7">10</text>
<text x="199.3" y="77.2">11</text>
<text x="200" y="72.1">9</text>
<text x="229.8" y="77.2">18</text>
<text x="229.8" y="74.7">19</text>
<text x="229.8" y="72.1">20</text>
<text x="261.4" y="74.4" transform="rotate(-90 261.4 74.4)">1</text>
<text x="173.7" y="83.3" transform="rotate(-90 173.7 83.3)">1</text>
<text x="199.3" y="79.8">12</text>
<text x="199.3" y="82.3">13</text>
<text x="229.8" y="82.3">16</text>
<text x="229.8" y="79.8">17</text>
<text x="199.3" y="84.8">14</text>
<text x="229.8" y="84.8">15</text>
<text x="215.6" y="101.6" transform="rotate(-90 215.6 101.6)">29</text>
</g>
<g font-size="1.8" fill="#0f0f0f">
<text x="85.1" y="41.6">V_LEDs</text>
<text x="17.8" y="42.8">V_LEDs</text>
<text x="87.6" y="53">MCU_S3</text>
<text x="20.3" y="54.3">MCU_S1</text>
<text x="124.5" y="59.3">V_LEDs</text>
<text x="243.8" y="54.3">SDA</text>
<text x="243.8" y="59.3">N_RESET</text>
<text x="243.8" y="56.8">SCL</text>
<text x="53.3" y="64.4">V_LEDs</text>
<text x="124.5" y="63.2">V_LEDs</text>
<text x="184.1" y="61.9">MCU_N_OE</text>
<text x="184.1" y="64.4">IC4_LED_0</text>
<text x="289.6" y="63.2">MCU_LED_1</text>
<text x="289.6" y="65.7">MCU_LED_2</text>
<text x="349.2" y="63.2">MCU_DBG_5</text>
<text x="349.2" y="65.7">MCU_S4</text>
<text x="53.3" y="68.2">V_LEDs</text>
<text x="184.1" y="69.5">IC4_LED_2</text>
<text x="184.1" y="67">IC4_LED_1</text>
<text x="289.6" y="68.2">MCU_DBG_4</text>
<text x="289.6" y="70.8">MCU_DBG_3</text>
<text x="349.2" y="68.2">MCU_S3</text>
<text x="184.1" y="77.1">IC4_LED_4</text>
<text x="184.1" y="72">IC4_LED_3</text>
<text x="243.8" y="77.1">IC4_LED_11</text>
<text x="270.5" y="75.9">SDA</text>
<text x="289.6" y="73.3">MCU_DBG_2</text>
<text x="349.2" y="75.9">MCU_S1</text>
<text x="20.3" y="83.5">MCU_S2</text>
<text x="87.6" y="82.2">MCU_S4</text>
<text x="184.1" y="82.2">IC4_LED_6</text>
<text x="184.1" y="79.7">IC4_LED_5</text>
<text x="243.8" y="82.2">IC4_LED_9</text>
<text x="243.8" y="79.7">IC4_LED_10</text>
<text x="270.5" y="78.4">SCL</text>
<text x="289.6" y="83.5">USART_TX</text>
<text x="289.6" y="80.9">MCU_DBG_1</text>
<text x="349.2" y="78.4">MCU_S2</text>
<text x="349.2" y="83.5">SWCLK</text>
<text x="349.2" y="80.9">SWDIO</text>
<text x="53.3" y="89.8">V_LEDs</text>
<text x="184.1" y="84.7">IC4_LED_7</text>
<text x="243.8" y="84.7">IC4_LED_8</text>
<text x="289.6" y="86">USART_RX</text>
<text x="349.2" y="86">N_RESET</text>
<text x="53.3" y="97.4">V_LEDs</text>
<text x="336.5" y="130.5">SWDIO</text>
<text x="299.7" y="133">N_RESET</text>
<text x="336.5" y="133">SWCLK</text>
<text x="25.4" y="171.1">MCU_LED_1</text>
<text x="25.4" y="185.1">MCU_LED_2</text>
<text x="218.4" y="183.8">V_UNREG</text>
<text x="266.7" y="181.3">USART_TX</text>
<text x="337.8" y="182.5">N_RESET</text>
<text x="104.1" y="186.3">V_UNREG</text>
<text x="161.3" y="186.3">V_LEDs</text>
<text x="266.7" y="191.4">USART_RX</text>
<text x="104.1" y="232.1">N_RESET</text>
<text x="31.7" y="248.6">V_UNREG</text>
<text x="31.7" y="261.3">N_RESET</text>
<text x="68.6" y="261.3">MCU_DBG_4</text>
<text x="68.6" y="263.8">MCU_DBG_3</text>
<text x="68.6" y="258.7">MCU_DBG_5</text>
<text x="31.7" y="266.4">USART_RX</text>
<text x="31.7" y="268.9">USART_TX</text>
<text x="68.6" y="266.4">MCU_DBG_2</text>
<text x="68.6" y="268.9">MCU_DBG_1</text>
</g>
<g font-size="1.8" fill="#989898">
<text x="255.3" y="40.2">R11</text>
<text x="205.3" y="47.9">PCA9952TW_Q900,118</text>
<text x="214.3" y="45.3">IC3</text>
<text x="255.3" y="42.8">100K</text>
<text x="204" y="52.9">REXT</text>
<text x="224" y="52.9">VDD</text>
<text x="279.4" y="50.4">R12</text>
<text x="279.4" y="52.9">4K7</text>
<text x="288.3" y="50.4">R13</text>
<text x="288.3" y="52.9">4K7</text>
<text x="204" y="55.5">A0</text>
<text x="204" y="58">A1</text>
<text x="224.1" y="55.5">SDA</text>
<text x="224.1" y="58">SCL</text>
<text x="204" y="60.6">A2</text>
<text x="204" y="63.1">~{OE}</text>
<text x="204" y="65.6">LED0</text>
<text x="221.8" y="65.6">LED15</text>
<text x="221.9" y="60.6">~{RESET}</text>
<text x="222" y="63.1">VSS_3</text>
<text x="204" y="68.2">LED1</text>
<text x="204" y="70.7">LED2</text>
<text x="221.8" y="70.7">LED13</text>
<text x="221.8" y="68.2">LED14</text>
<text x="265.4" y="70.7">C4</text>
<text x="176.5" y="75.8">R10</text>
<text x="204" y="75.8">VSS_1</text>
<text x="204" y="73.3">LED3</text>
<text x="221.8" y="73.3">LED12</text>
<text x="222" y="75.8">VSS_2</text>
<text x="265.4" y="73.3">4.7uF</text>
<text x="176.5" y="78.3">2K8</text>
<text x="204" y="78.3">LED4</text>
<text x="204" y="80.9">LED5</text>
<text x="204" y="83.4">LED6</text>
<text x="221.8" y="80.9">LED10</text>
<text x="221.8" y="78.3">LED11</text>
<text x="223" y="83.4">LED9</text>
<text x="204" y="86">LED7</text>
<text x="223" y="86">LED8</text>
<text x="216.8" y="97" transform="rotate(-90 216.8 97)">VSS_4</text>
</g>
<g font-size="1.8" fill="#a90000">
<text x="345.2" y="45.2" transform="rotate(-90 345.2 45.2)">2</text>
<text x="31" y="56.6">1</text>
<text x="47.6" y="57.9">2</text>
<text x="47.6" y="55.3">3</text>
<text x="98.4" y="55.3">1</text>
<text x="114.9" y="56.6">2</text>
<text x="114.9" y="54.1">3</text>
<text x="345.2" y="57.9" transform="rotate(-90 345.2 57.9)">1</text>
<text x="47.6" y="62.9">5</text>
<text x="55.2" y="60.7">2</text>
<text x="67.9" y="60.7">1</text>
<text x="98.4" y="65.5">4</text>
<text x="114.9" y="61.7">5</text>
<text x="302.8" y="63.2">1</text>
<text x="302.8" y="65.8">2</text>
<text x="335.2" y="65.8">19</text>
<text x="335.2" y="63.2">20</text>
<text x="31" y="66.8">4</text>
<text x="47.6" y="70.6">7</text>
<text x="114.9" y="69.3">7</text>
<text x="128.8" y="67.1">2</text>
<text x="141.5" y="67.1">1</text>
<text x="302.8" y="68.3">3</text>
<text x="302.8" y="70.9">4</text>
<text x="335.2" y="70.9">17</text>
<text x="335.2" y="68.3">18</text>
<text x="302.8" y="73.4">5</text>
<text x="302.8" y="75.9">6</text>
<text x="335.2" y="75.9">15</text>
<text x="335.2" y="73.4">16</text>
<text x="114.9" y="83.3">3</text>
<text x="302.8" y="78.5">7</text>
<text x="302.8" y="81">8</text>
<text x="302.8" y="83.6">9</text>
<text x="335.2" y="83.6">12</text>
<text x="335.2" y="81">13</text>
<text x="335.2" y="78.5">14</text>
<text x="361.7" y="80.7" transform="rotate(-90 361.7 80.7)">2</text>
<text x="370.6" y="80.7" transform="rotate(-90 370.6 80.7)">2</text>
<text x="32.3" y="85.8">1</text>
<text x="48.8" y="87.1">2</text>
<text x="48.8" y="84.5">3</text>
<text x="98.4" y="84.5">1</text>
<text x="114.9" y="85.8">2</text>
<text x="126.3" y="88.6">2</text>
<text x="139" y="88.6">1</text>
<text x="302.2" y="86.1">10</text>
<text x="335.2" y="86.1">11</text>
<text x="361.7" y="88.3" transform="rotate(-90 361.7 88.3)">1</text>
<text x="370.6" y="88.3" transform="rotate(-90 370.6 88.3)">1</text>
<text x="32.3" y="96">4</text>
<text x="48.8" y="92.2">5</text>
<text x="59" y="93.7">2</text>
<text x="71.7" y="93.7">1</text>
<text x="98.4" y="94.7">4</text>
<text x="114.9" y="90.9">5</text>
<text x="126.3" y="92.5">2</text>
<text x="139" y="92.5">1</text>
<text x="48.8" y="99.8">7</text>
<text x="114.9" y="98.5">7</text>
<text x="126.3" y="96.3">2</text>
<text x="139" y="96.3">1</text>
<text x="310.4" y="130.6">1</text>
<text x="325.7" y="130.6">2</text>
<text x="310.4" y="133.1">3</text>
<text x="310.4" y="135.6">5</text>
<text x="325.7" y="133.1">4</text>
<text x="325.7" y="135.6">6</text>
<text x="39.9" y="157.2">2</text>
<text x="52.6" y="157.2">1</text>
<text x="61.5" y="157.2">2</text>
<text x="74.2" y="157.2">1</text>
<text x="39.9" y="171.2">2</text>
<text x="52.6" y="171.2">1</text>
<text x="61.5" y="171.2">2</text>
<text x="74.2" y="171.2">1</text>
<text x="230.4" y="171.2">1</text>
<text x="230.4" y="173.7">2</text>
<text x="278.7" y="171.2">1</text>
<text x="278.7" y="173.7">2</text>
<text x="230.4" y="176.3">3</text>
<text x="230.4" y="178.8">4</text>
<text x="278.7" y="176.3">3</text>
<text x="278.7" y="178.8">4</text>
<text x="39.9" y="185.2">2</text>
<text x="52.6" y="185.2">1</text>
<text x="61.5" y="185.2">2</text>
<text x="74.2" y="185.2">1</text>
<text x="230.4" y="181.4">5</text>
<text x="230.4" y="183.9">6</text>
<text x="278.7" y="181.4">5</text>
<text x="278.7" y="183.9">6</text>
<text x="353" y="185.2">B1</text>
<text x="353.1" y="182.6">A1</text>
<text x="370.8" y="182.6">C1</text>
<text x="370.8" y="185.2">D1</text>
<text x="125" y="186.4">1</text>
<text x="125" y="189">2</text>
<text x="125" y="191.5">3</text>
<text x="147.9" y="186.4">4</text>
<text x="147.9" y="189">5</text>
<text x="230.4" y="186.4">7</text>
<text x="230.4" y="189">8</text>
<text x="230.4" y="191.5">9</text>
<text x="278.7" y="186.4">7</text>
<text x="278.7" y="189">8</text>
<text x="278.7" y="191.5">9</text>
<text x="114" y="196.3" transform="rotate(-90 114 196.3)">2</text>
<text x="161" y="196.3" transform="rotate(-90 161 196.3)">2</text>
<text x="114" y="203.9" transform="rotate(-90 114 203.9)">1</text>
<text x="161" y="203.9" transform="rotate(-90 161 203.9)">1</text>
<text x="125" y="229.6">1</text>
<text x="125" y="232.2">2</text>
<text x="150.4" y="229.6">3</text>
<text x="161" y="236.9" transform="rotate(-90 161 236.9)">2</text>
<text x="161" y="244.5" transform="rotate(-90 161 244.5)">1</text>
<text x="45" y="246.1">1</text>
<text x="45" y="248.7">3</text>
<text x="45" y="251.2">5</text>
<text x="62.8" y="246.1">2</text>
<text x="62.8" y="248.7">4</text>
<text x="62.8" y="251.2">6</text>
<text x="45" y="253.7">7</text>
<text x="45" y="256.3">9</text>
<text x="62.2" y="256.3">10</text>
<text x="62.8" y="253.7">8</text>
<text x="44.4" y="258.8">11</text>
<text x="44.4" y="261.4">13</text>
<text x="44.4" y="263.9">15</text>
<text x="62.2" y="258.8">12</text>
<text x="62.2" y="261.4">14</text>
<text x="62.2" y="263.9">16</text>
<text x="44.4" y="266.4">17</text>
<text x="44.4" y="269">19</text>
<text x="62.2" y="266.4">18</text>
<text x="62.2" y="269">20</text>
</g>
<g font-size="1.8" fill="#0000c2">
<text x="158.4" y="67.4">For</text>
<text x="158.4" y="69.5">Section</text>
<text x="158.4" y="71.5">7.3.15.1</text>
<text x="162.6" y="67.4">R8</text>
<text x="166.3" y="67.4">see</text>
<text x="158.4" y="73.6">Adjusting</text>
<text x="158.4" y="75.6">output</text>
<text x="158.4" y="77.7">current</text>
<text x="165.7" y="75.6">peak</text>
<text x="280.4" y="90.3">See</text>
<text x="280.4" y="92.4">Reference</text>
<text x="280.4" y="94.4">PA22</text>
<text x="284.9" y="90.3">page</text>
<text x="289" y="94.4">SERCOM1[0]</text>
<text x="290.6" y="90.3">13</text>
<text x="290.9" y="92.4">Manual</text>
<text x="294.2" y="90.3">ATSAMD11</text>
<text x="319.7" y="95.4">See</text>
<text x="324.3" y="95.4">page</text>
<text x="330" y="95.4">13</text>
<text x="333.6" y="95.4">ATSAMD11</text>
<text x="344.2" y="95.4">Reference</text>
<text x="280.4" y="96.4">PA23</text>
<text x="289" y="96.4">SERCOM1[1]</text>
<text x="319.7" y="97.4">Manual</text>
<text x="319.7" y="99.5">PA25</text>
<text x="319.7" y="101.5">PA24</text>
<text x="328.4" y="99.5">EXTINT[5]</text>
<text x="328.4" y="101.5">EXTINT[4]</text>
<text x="338.7" y="99.5">(Switch</text>
<text x="338.7" y="101.5">(Switch</text>
<text x="346.8" y="99.5">1)</text>
<text x="346.8" y="101.5">2)</text>
<text x="319.7" y="103.6">PA02</text>
<text x="319.7" y="105.6">PA03</text>
<text x="328.4" y="103.6">EXTINT[2]</text>
<text x="328.4" y="105.6">EXTINT[3]</text>
<text x="338.7" y="103.6">(Switch</text>
<text x="338.7" y="105.6">(Switch</text>
<text x="346.8" y="103.6">3)</text>
<text x="346.8" y="105.6">4)</text>
<text x="133.3" y="175">Regulator</text>
<text x="130.8" y="218.2">Power-on</text>
<text x="141.5" y="218.2">reset</text>
</g>
</svg>
